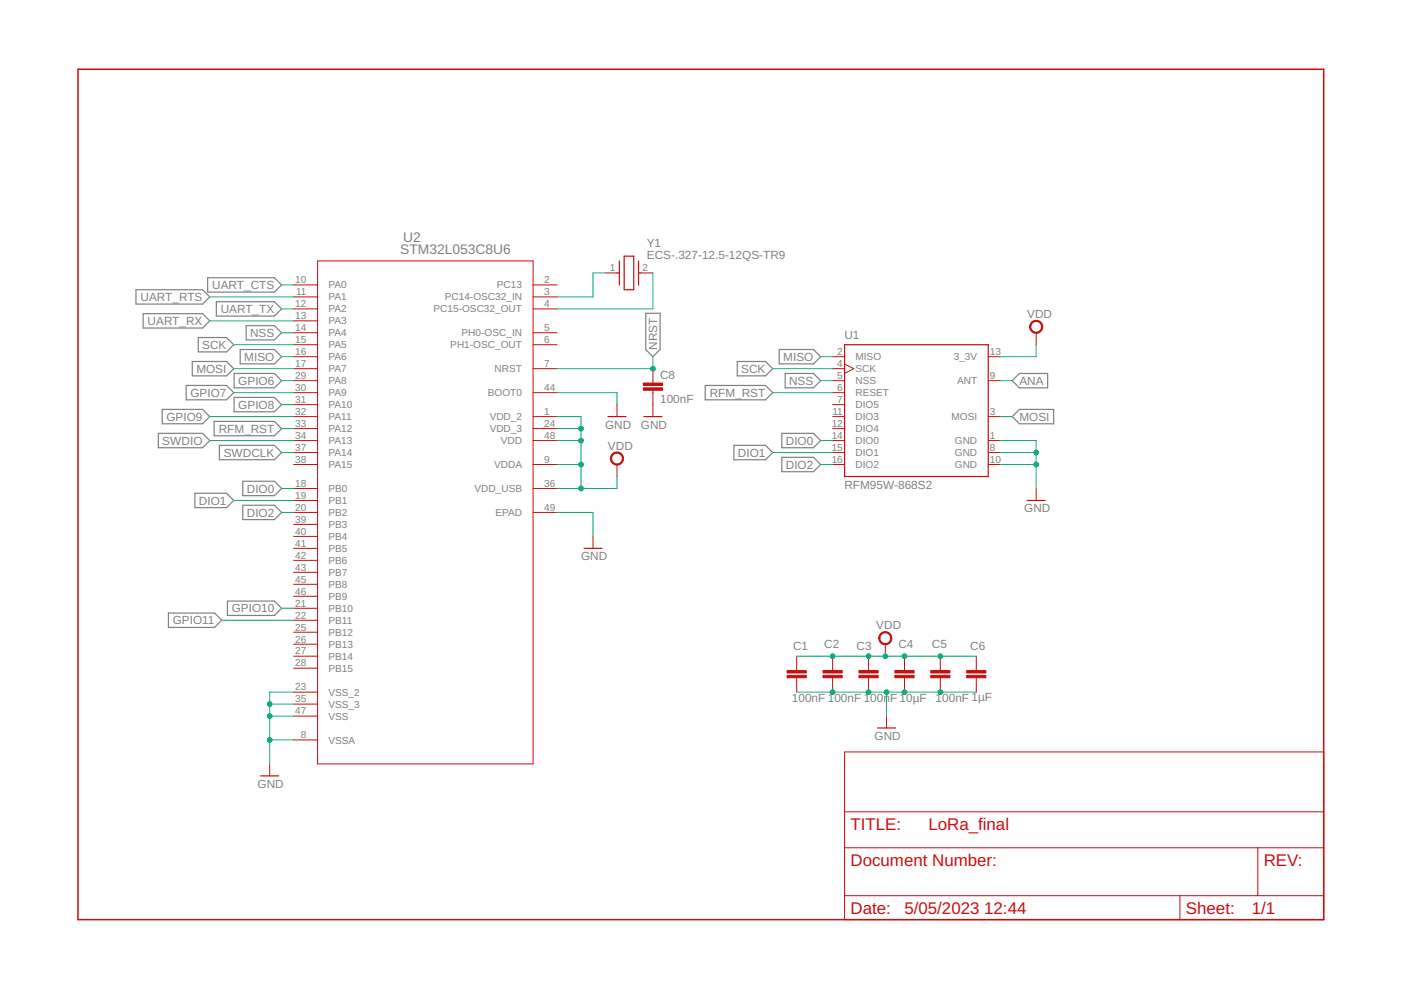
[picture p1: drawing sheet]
<svg xmlns="http://www.w3.org/2000/svg" width="297mm" height="210mm" viewBox="0 0 297 210" stroke-linecap="round" stroke-linejoin="round" font-family="sans-serif">
<g fill="none" stroke="#808080" stroke-width=".25">
<path d="M44 58.9h14.2l1.5 1.5-1.5 1.5h-14.2zM28.8 61.4h14.1l1.6 1.5-1.6 1.6h-14.1zM30.4 66.5h12.5l1.6 1.5-1.6 1.6h-12.5zM40.8 76.6h7.2l1.6 1.6-1.6 1.5h-7.2zM42 71.6h6l1.6 1.5-1.6 1.5h-6zM45.9 64h12.3l1.5 1.5-1.5 1.5h-12.3zM49.6 79.2h8.6l1.5 1.5-1.5 1.5h-8.6zM50.9 74.1h7.3l1.5 1.5-1.5 1.6h-7.3zM52.2 69h6l1.5 1.5-1.5 1.6h-6zM136.9 66.4h3.1v7.7l-1.6 1.5-1.5-1.5zM156.3 76.6h6l1.5 1.6-1.5 1.5h-6zM165.2 74.1h7.3l1.5 1.5-1.5 1.6h-7.3z"/>
<path d="M166.5 79.2h6l1.5 1.5-1.5 1.5h-6zM33.6 91.9h9.3l1.6 1.5-1.6 1.5h-9.3zM34.4 86.8h8.5l1.6 1.5-1.6 1.6h-8.5zM39.5 81.7h8.5l1.6 1.5-1.6 1.6h-8.5zM45.4 89.3h12.8l1.5 1.6-1.5 1.5h-12.8zM46.5 94.4h11.7l1.5 1.5-1.5 1.6h-11.7zM49.6 84.3h8.6l1.5 1.5-1.5 1.5h-8.6zM149.5 81.7h12.8l1.5 1.5-1.5 1.6h-12.8zM155.6 94.4h6.7l1.5 1.5-1.5 1.6h-6.7zM165.8 91.9h6.7l1.5 1.5-1.5 1.5h-6.7zM165.8 97h6.7l1.5 1.5-1.5 1.5h-6.7zM214.6 80.7l1.5-1.5h6v3h-6z"/>
<path d="M214.6 88.3l1.5-1.5h7.3v3.1h-7.3zM41.3 104.6h6.7l1.6 1.5-1.6 1.5h-6.7zM51.5 102h6.7l1.5 1.6-1.5 1.5h-6.7zM51.5 107.1h6.7l1.5 1.5-1.5 1.6h-6.7zM35.7 130h9.8l1.5 1.5-1.5 1.5h-9.8zM48.2 127.4h10l1.5 1.6-1.5 1.5h-10z"/>
</g>
<path d="M16.5 14.7h264.1v180.3h-264.1z" fill="none" stroke="#c90d0c" stroke-width=".32"/>
<g fill="none" stroke="#c90d0c" stroke-width=".21">
<path d="M67.3 55.3h45.7v106.7h-45.7zM128.3 57.9h2.5M135.9 57.9h2.5M62.3 75.6h5M62.3 78.2h5M62.3 60.4h5M62.3 62.9h5M62.3 65.5h5M62.3 68h5M62.3 70.5h5M62.3 73.1h5M113 78.2h5.1"/>
<path d="M113 60.4h5.1M113 62.9h5.1M113 65.5h5.1M113 70.5h5.1M113 73.1h5.1M138.4 78.2v3M176.5 75.6h2.6M176.5 78.2h2.6M179.1 77.2l1.9 1-1.9 1M209.5 75.6h2.6M219.7 70.5v2.6M62.3 80.7h5"/>
<path d="M62.3 83.2h5M62.3 85.8h5M62.3 88.3h5M62.3 90.9h5M62.3 93.4h5M62.3 95.9h5M62.3 98.5h5M113 83.2h5.1M113 88.3h5.1M113 90.9h5.1M113 93.4h5.1M113 98.5h5.1"/>
<path d="M130.8 85.8v2.5M130.8 98.5v2.5M138.4 82.7v5.6M176.5 80.7h2.6M176.5 83.2h2.6M176.5 85.8h2.6M176.5 88.3h2.6M176.5 90.9h2.6M176.5 93.4h2.6M176.5 95.9h2.6M176.5 98.5h2.6M209.5 80.7h2.6"/>
<path d="M209.5 88.3h2.6M209.5 93.4h2.6M209.5 95.9h2.6M209.5 98.5h2.6M62.3 103.6h5M62.3 106.1h5M62.3 108.6h5M62.3 111.2h5M62.3 113.7h5M62.3 116.3h5M62.3 118.8h5M113 103.6h5.1"/>
<path d="M113 108.6h5.1M125.7 113.7v2.6M219.7 103.6v2.5M62.3 121.3h5M62.3 123.9h5M62.3 126.4h5M62.3 129h5M62.3 131.5h5M62.3 134h5M62.3 136.6h5M62.3 139.1h5M168.9 139.1v3.1"/>
<path d="M176.5 139.1v3.1M184.1 139.1v3.1M187.7 136.6v2.5M191.8 139.1v3.1M199.4 139.1v3.1M207 139.1v3.1M62.3 141.7h5M62.3 146.7h5M62.3 149.3h5M62.3 151.8h5M62.3 156.9h5M168.9 143.7v3"/>
<path d="M176.5 143.7v3M179.1 159.4h101.5v35.6h-101.5zM184.1 143.7v3M188 151.8v2.5M191.8 143.7v3M199.4 143.7v3M207 143.7v3M57.2 162v2.5M179.1 179.7h101.5M179.1 172.1h101.5M266.7 179.7v10.2M179.1 189.9h101.5"/>
<path d="M250.2 189.9v5.1"/>
</g>
<path d="M130.8 57.9h.5M131.3 55.3v5.1M132.3 54.3h2.1v7.1h-2.1zM135.4 55.3v5.1M135.4 57.9h.5M179.1 73.1h30.4v27.9h-30.4zM128.9 88.3h3.8M136.5 88.3h3.8M123.8 116.3h3.8M217.8 106.1h3.8M186.1 154.3h3.8M55.3 164.5h3.8" fill="none" stroke="#c90d0c" stroke-width=".25"/>
<g fill="#c90d0c" stroke="#c90d0c" stroke-width=".21">
<path d="M129.8 96.3a1.39 1.39 0 0 1 2.2 .2 1.39 1.39 0 0 1-.8 2.1 1.39 1.39 0 0 1-1.8-1.4h.3a1.15 1.15 0 0 1 1.6-1 1.15 1.15 0 0 1 .3 1.9 1.15 1.15 0 0 1-1.9-.6v-.3h-.3z" fill-rule="evenodd"/>
<path d="M218.7 68.3a1.4 1.4 0 0 1 2.2 .3 1.4 1.4 0 0 1-.8 2 1.4 1.4 0 0 1-1.8-1.3h.2a1.15 1.15 0 0 1 1.6-1.1 1.15 1.15 0 0 1 .3 1.9 1.15 1.15 0 0 1-1.8-.5l-.1-.3h-.2z" fill-rule="evenodd"/>
<path d="M186.7 134.4a1.4 1.4 0 0 1 2.2 .2 1.4 1.4 0 0 1-.8 2 1.4 1.4 0 0 1-1.8-1.3h.3a1.14 1.14 0 0 1 1.6-.9 1.14 1.14 0 0 1 .2 1.9 1.14 1.14 0 0 1-1.8-.7v-.3h-.3z" fill-rule="evenodd"/>
</g>
<g fill="#c90d0c" stroke="#c90d0c" stroke-width=".21">
<path d="M166.9 143.2h4v.5h-4z"/>
<path d="M166.9 142.2h4v.5h-4z"/>
<path d="M174.5 143.2h4.1v.5h-4.1z"/>
<path d="M174.5 142.2h4.1v.5h-4.1z"/>
<path d="M182.1 143.2h4.1v.5h-4.1z"/>
<path d="M182.1 142.2h4.1v.5h-4.1z"/>
<path d="M189.7 143.2h4.1v.5h-4.1z"/>
<path d="M189.7 142.2h4.1v.5h-4.1z"/>
<path d="M197.3 143.2h4.1v.5h-4.1z"/>
<path d="M197.3 142.2h4.1v.5h-4.1z"/>
<path d="M205 143.2h4v.5h-4z"/>
<path d="M205 142.2h4v.5h-4z"/>
<path d="M136.4 82.2h4.1v.5h-4.1z"/>
<path d="M136.4 81.2h4.1v.5h-4.1z"/>
</g>
<g fill="none" stroke="#0dab76" stroke-width=".21">
<path d="M128.3 57.9h-2.6v5h-7.6M138.4 57.9v7.6h-20.3M44.5 62.9h17.8M44.5 68h17.8M49.6 73.1h12.7M49.6 78.2h12.7M59.7 60.4h2.6M59.7 65.5h2.6M59.7 70.5h2.6M59.7 75.6h2.6M138.4 75.6v2.6h-20.3M163.8 78.2h12.7"/>
<path d="M174 75.6h2.5M219.7 73.1v2.5h-7.6M44.5 88.3h17.8M44.5 93.4h17.8M49.6 83.2h12.7M59.7 80.7h2.6M59.7 90.9h2.6M59.7 95.9h2.6M59.7 85.8h2.6M118.1 88.3h5.1v15.3M118.1 90.9h5.1M118.1 93.4h5.1"/>
<path d="M118.1 98.5h5.1M118.1 83.2h12.7v2.6M163.8 95.9h12.7M163.8 83.2h12.7M174 80.7h2.5M174 93.4h2.5M174 98.5h2.5M212.1 80.7h2.5M212.1 88.3h2.5M212.1 93.4h7.6v10.2M212.1 98.5h7.6M212.1 95.9h7.6"/>
<path d="M49.6 106.1h12.7M59.7 103.6h2.6M59.7 108.6h2.6M118.1 108.6h7.6v5.1M130.8 101v2.6h-12.7M47 131.5h15.3M59.7 129h2.6M168.9 139.1h38.1M57.2 149.3h5.1M57.2 151.8h5.1M57.2 156.9h5.1M62.3 146.7h-5.1v15.3"/>
<path d="M168.9 146.7h38.1M188 146.7v5.1"/>
</g>
<g fill="#0dab76" stroke="#0dab76" stroke-width=".21">
<circle cx="138.4" cy="78.2" r=".51"/>
<circle cx="123.2" cy="90.9" r=".51"/>
<circle cx="123.2" cy="93.4" r=".51"/>
<circle cx="123.2" cy="98.5" r=".51"/>
<circle cx="123.2" cy="103.6" r=".51"/>
<circle cx="176.5" cy="139.1" r=".51"/>
<circle cx="184.1" cy="139.1" r=".51"/>
<circle cx="191.8" cy="139.1" r=".51"/>
<circle cx="199.4" cy="139.1" r=".51"/>
<circle cx="187.7" cy="139.1" r=".51"/>
<circle cx="57.2" cy="149.3" r=".51"/>
<circle cx="57.2" cy="151.8" r=".51"/>
<circle cx="57.2" cy="156.9" r=".51"/>
<circle cx="219.7" cy="95.9" r=".51"/>
<circle cx="219.7" cy="98.5" r=".51"/>
<circle cx="176.5" cy="146.7" r=".51"/>
<circle cx="184.1" cy="146.7" r=".51"/>
<circle cx="199.4" cy="146.7" r=".51"/>
<circle cx="191.8" cy="146.7" r=".51"/>
<circle cx="188" cy="146.7" r=".51"/>
</g>
<g font-size="3.6" fill="#c90d0c">
<text x="180.3" y="175.9">TITLE:</text>
<text x="196.8" y="175.9">LoRa_final</text>
<text x="180.3" y="183.6">Document Number:</text>
<text x="267.9" y="183.6">REV:</text>
<text x="180.3" y="193.7">Date:</text>
<text x="191.8" y="193.7">5/05/2023</text>
<text x="208.7" y="193.7">12:44</text>
<text x="251.4" y="193.7">Sheet:</text>
<text x="265.4" y="193.7">1/1</text>
</g>
<g font-size="2.9" fill="#808080">
<text x="84.8" y="53.8">STM32L053C8U6</text>
<text x="85.5" y="51.3">U2</text>
</g>
<g font-size="2.5" fill="#808080">
<text x="137.2" y="52.4">Y1</text>
<text x="137.2" y="54.9">ECS-.327-12.5-12QS-TR9</text>
<text x="29.8" y="63.8">UART_RTS</text>
<text x="45" y="61.3">UART_CTS</text>
<text x="31.3" y="68.9">UART_RX</text>
<text x="46.8" y="66.4">UART_TX</text>
<text x="53" y="71.4">NSS</text>
<text x="179" y="71.8">U1</text>
<text x="217.8" y="67.4">VDD</text>
<text x="42.9" y="74">SCK</text>
<text x="51.8" y="76.5">MISO</text>
<text x="139.3" y="74.1" transform="rotate(-90 139.3 74.1)">NRST</text>
<text x="166.1" y="76.5">MISO</text>
<text x="41.6" y="79.1">MOSI</text>
<text x="50.5" y="81.6">GPIO6</text>
<text x="140" y="80.3">C8</text>
<text x="157.2" y="79.1">SCK</text>
<text x="167.3" y="81.6">NSS</text>
<text x="216.1" y="81.6">ANA</text>
<text x="35.3" y="89.2">GPIO9</text>
<text x="40.4" y="84.1">GPIO7</text>
<text x="50.5" y="86.7">GPIO8</text>
<text x="140" y="85.4">100nF</text>
<text x="150.5" y="84.1">RFM_RST</text>
<text x="216.1" y="89.2">MOSI</text>
<text x="34.4" y="94.3">SWDIO</text>
<text x="46.4" y="91.8">RFM_RST</text>
<text x="128.3" y="90.9">GND</text>
<text x="128.9" y="95.3">VDD</text>
<text x="135.9" y="90.9">GND</text>
<text x="166.6" y="94.3">DIO0</text>
<text x="47.4" y="96.8">SWDCLK</text>
<text x="156.5" y="96.8">DIO1</text>
<text x="166.6" y="99.4">DIO2</text>
<text x="42.2" y="107">DIO1</text>
<text x="52.3" y="104.5">DIO0</text>
<text x="179" y="103.6">RFM95W-868S2</text>
<text x="52.3" y="109.5">DIO2</text>
<text x="217.2" y="108.6">GND</text>
<text x="123.2" y="118.8">GND</text>
<text x="49.1" y="129.9">GPIO10</text>
<text x="36.6" y="132.4">GPIO11</text>
<text x="168.1" y="137.7">C1</text>
<text x="174.7" y="137.5">C2</text>
<text x="181.6" y="137.7">C3</text>
<text x="185.8" y="133.4">VDD</text>
<text x="190.5" y="137.5">C4</text>
<text x="197.6" y="137.5">C5</text>
<text x="205.7" y="137.7">C6</text>
<text x="167.9" y="148.9">100nF 100nF 100n</text>
<text x="188.7" y="148.9">F 10µF</text>
<text x="198.4" y="148.9">100nF 1µF</text>
<text x="185.4" y="156.9">GND</text>
<text x="54.6" y="167.1">GND</text>
</g>
<g font-size="2.1" fill="#808080">
<text x="129.3" y="57.5">1</text>
<text x="136.2" y="57.5">2</text>
<text x="62.6" y="60">10</text>
<text x="62.6" y="65.1">12</text>
<text x="62.8" y="62.6">11</text>
<text x="69.7" y="61.2">PA0</text>
<text x="69.7" y="63.7">PA1</text>
<text x="94.3" y="63.7">PC14-OSC32_IN</text>
<text x="105.4" y="61.2">PC13</text>
<text x="115.4" y="60">2</text>
<text x="115.4" y="62.6">3</text>
<text x="115.4" y="65.1">4</text>
<text x="62.6" y="67.7">13</text>
<text x="62.6" y="70.2">14</text>
<text x="69.7" y="66.2">PA2</text>
<text x="69.7" y="68.8">PA3</text>
<text x="69.7" y="71.3">PA4</text>
<text x="91.9" y="66.2">PC15-OSC32_OUT</text>
<text x="97.9" y="71.3">PH0-OSC_IN</text>
<text x="115.4" y="70.2">5</text>
<text x="62.6" y="72.7">15</text>
<text x="62.6" y="75.3">16</text>
<text x="62.6" y="77.8">17</text>
<text x="69.7" y="73.9">PA5</text>
<text x="69.7" y="76.4">PA6</text>
<text x="95.5" y="73.9">PH1-OSC_OUT</text>
<text x="115.4" y="72.7">6</text>
<text x="115.4" y="77.8">7</text>
<text x="177.5" y="75.3">2</text>
<text x="177.5" y="77.8">4</text>
<text x="181.4" y="76.4">MISO</text>
<text x="202.2" y="76.4">3_3V</text>
<text x="209.9" y="75.3">13</text>
<text x="62.6" y="80.4">29</text>
<text x="62.6" y="82.9">30</text>
<text x="69.7" y="78.9">PA7</text>
<text x="69.7" y="81.5">PA8</text>
<text x="104.9" y="78.9">NRST</text>
<text x="115.4" y="82.9">44</text>
<text x="177.5" y="80.4">5</text>
<text x="177.5" y="82.9">6</text>
<text x="181.4" y="78.9">SCK</text>
<text x="181.4" y="81.5">NSS</text>
<text x="202.9" y="81.5">ANT</text>
<text x="209.9" y="80.4">9</text>
<text x="62.6" y="85.4">31</text>
<text x="62.6" y="88">32</text>
<text x="69.7" y="84">PA9</text>
<text x="69.7" y="86.6">PA10</text>
<text x="69.7" y="89.1">PA11</text>
<text x="103.4" y="84">BOOT0</text>
<text x="103.8" y="89.1">VDD_2</text>
<text x="115.4" y="88">1</text>
<text x="176.5" y="88">11</text>
<text x="177.5" y="85.4">7</text>
<text x="181.4" y="84">RESET</text>
<text x="181.4" y="86.6">DIO5</text>
<text x="181.4" y="89.1">DIO3</text>
<text x="201.8" y="89.1">MOSI</text>
<text x="209.9" y="88">3</text>
<text x="62.6" y="90.5">33</text>
<text x="62.6" y="93.1">34</text>
<text x="62.6" y="95.6">37</text>
<text x="69.7" y="91.6">PA12</text>
<text x="69.7" y="94.2">PA13</text>
<text x="103.8" y="91.6">VDD_3</text>
<text x="106.2" y="94.2">VDD</text>
<text x="115.4" y="90.5">24</text>
<text x="115.4" y="93.1">48</text>
<text x="176.3" y="90.5">12</text>
<text x="176.3" y="93.1">14</text>
<text x="176.3" y="95.6">15</text>
<text x="181.4" y="91.6">DIO4</text>
<text x="181.4" y="94.2">DIO0</text>
<text x="202.4" y="94.2">GND</text>
<text x="209.9" y="93.1">1</text>
<text x="209.9" y="95.6">8</text>
<text x="62.6" y="98.1">38</text>
<text x="69.7" y="96.7">PA14</text>
<text x="69.7" y="99.3">PA15</text>
<text x="104.8" y="99.3">VDDA</text>
<text x="115.4" y="98.1">9</text>
<text x="176.3" y="98.1">16</text>
<text x="181.4" y="96.7">DIO1</text>
<text x="181.4" y="99.3">DIO2</text>
<text x="202.4" y="96.7">GND</text>
<text x="202.4" y="99.3">GND</text>
<text x="209.9" y="98.1">10</text>
<text x="62.6" y="103.2">18</text>
<text x="62.6" y="105.8">19</text>
<text x="69.7" y="104.3">PB0</text>
<text x="69.7" y="106.9">PB1</text>
<text x="100.6" y="104.3">VDD_USB</text>
<text x="115.4" y="103.2">36</text>
<text x="62.6" y="108.3">20</text>
<text x="62.6" y="110.8">39</text>
<text x="62.6" y="113.4">40</text>
<text x="69.7" y="109.4">PB2</text>
<text x="69.7" y="112">PB3</text>
<text x="105" y="109.4">EPAD</text>
<text x="115.4" y="108.3">49</text>
<text x="62.6" y="115.9">41</text>
<text x="62.6" y="118.5">42</text>
<text x="69.7" y="114.5">PB4</text>
<text x="69.7" y="117">PB5</text>
<text x="69.7" y="119.6">PB6</text>
<text x="62.6" y="121">43</text>
<text x="62.6" y="123.5">45</text>
<text x="69.7" y="122.1">PB7</text>
<text x="69.7" y="124.6">PB8</text>
<text x="62.6" y="126.1">46</text>
<text x="62.6" y="128.6">21</text>
<text x="62.6" y="131.1">22</text>
<text x="69.7" y="127.2">PB9</text>
<text x="69.7" y="129.7">PB10</text>
<text x="62.6" y="133.7">25</text>
<text x="62.6" y="136.2">26</text>
<text x="69.7" y="132.3">PB11</text>
<text x="69.7" y="134.8">PB12</text>
<text x="69.7" y="137.3">PB13</text>
<text x="62.6" y="138.8">27</text>
<text x="62.6" y="141.3">28</text>
<text x="69.7" y="139.9">PB14</text>
<text x="69.7" y="142.4">PB15</text>
<text x="62.6" y="146.4">23</text>
<text x="62.6" y="148.9">35</text>
<text x="69.7" y="147.5">VSS_2</text>
<text x="62.6" y="151.5">47</text>
<text x="69.7" y="150">VSS_3</text>
<text x="69.7" y="152.6">VSS</text>
<text x="63.8" y="156.5">8</text>
<text x="69.7" y="157.7">VSSA</text>
</g>
</svg>
